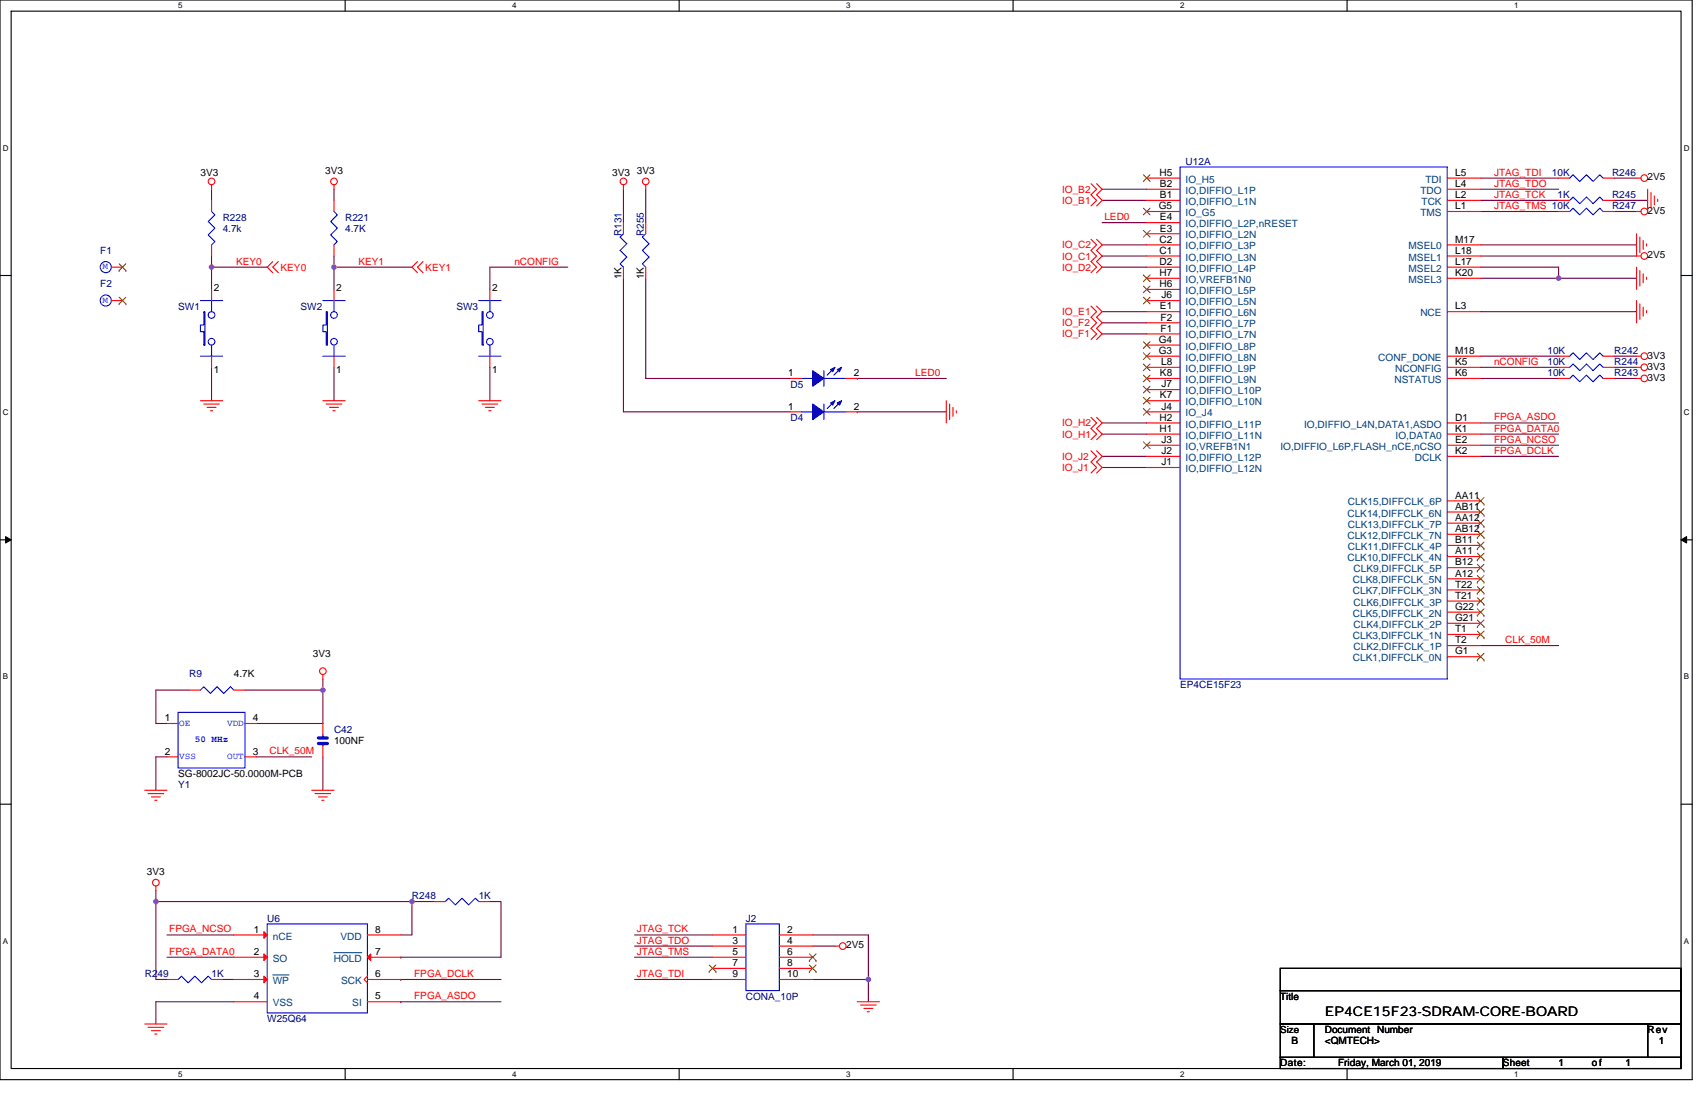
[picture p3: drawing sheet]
<svg xmlns="http://www.w3.org/2000/svg" width="432mm" height="279mm" viewBox="0 0 432 279" stroke-linecap="round" stroke-linejoin="round" font-family="sans-serif">
<path d="M0 0h428.6v273.5h-428.6zM2.8 2.8h422.9v267.9h-422.9z" fill="none" stroke="#000" stroke-width=".28"/>
<g fill="#fff">
<path d="M45.1 .3h1.1v2.2h-1.1z"/>
<path d="M45.1 271h1.1v2.2h-1.1z"/>
</g>
<path d="M87.4 0v2.8M87.4 270.7v2.8" fill="none" stroke="#000" stroke-width=".28"/>
<g fill="#fff">
<path d="M129.7 .3h1.1v2.2h-1.1z"/>
<path d="M129.7 271h1.1v2.2h-1.1z"/>
</g>
<path d="M172 0v2.8M172 270.7v2.8" fill="none" stroke="#000" stroke-width=".28"/>
<g fill="#fff">
<path d="M214.3 .3h1.1v2.2h-1.1z"/>
<path d="M214.3 271h1.1v2.2h-1.1z"/>
</g>
<path d="M256.6 0v2.8M256.6 270.7v2.8" fill="none" stroke="#000" stroke-width=".28"/>
<g fill="#fff">
<path d="M298.9 .3h1.1v2.2h-1.1z"/>
<path d="M298.9 271h1.1v2.2h-1.1z"/>
</g>
<path d="M341.2 0v2.8M341.2 270.7v2.8" fill="none" stroke="#000" stroke-width=".28"/>
<g fill="#fff">
<path d="M383.4 .3h1.2v2.2h-1.2z"/>
<path d="M383.4 271h1.2v2.2h-1.2z"/>
<path d="M.7 36.3h1.5v2.3h-1.5z"/>
<path d="M426.4 36.3h1.5v2.3h-1.5z"/>
<path d="M.7 103.3h1.5v2.2h-1.5z"/>
<path d="M426.4 103.3h1.5v2.2h-1.5z"/>
</g>
<path d="M0 69.8h2.8M425.7 69.8h2.9" fill="none" stroke="#000" stroke-width=".28"/>
<g fill="#fff">
<path d="M.7 170.2h1.4v2.3h-1.4z"/>
<path d="M426.4 170.2h1.4v2.3h-1.4z"/>
</g>
<path d="M0 136.7h2.8M425.7 136.7h2.9" fill="none" stroke="#000" stroke-width=".28"/>
<path d="M1.4 135.9l1.4 .8-1.4 .9zM425.7 136.7l1.4-.8v1.7z" fill="#000"/>
<path d="M1.4 135.9l1.4 .8-1.4 .9zM425.7 136.7l1.4-.8v1.7z" fill="none" stroke="#000" stroke-width=".25"/>
<g fill="#fff">
<path d="M.7 237.2h1.4v2.2h-1.4z"/>
<path d="M426.4 237.2h1.4v2.2h-1.4z"/>
</g>
<path d="M0 203.7h2.8M425.7 203.7h2.9M324.2 259.4h8.5v8.4h-8.5zM324.2 245.3h101.5v5.6h-101.5zM324.2 250.9h101.5v8.5h-101.5zM332.7 259.4h84.6v8.4h-84.6zM417.3 259.4h8.4v8.4h-8.4zM324.2 267.8h56.4v2.9h-56.4zM380.6 267.8h45.1v2.9h-45.1z" fill="none" stroke="#000" stroke-width=".28"/>
<g fill="none" stroke="#800040" stroke-width=".28">
<path d="M53.6 47.9v2.9M84.6 47.9v2.9M157.9 47.9v8.5M163.5 47.9v8.5M279.1 50.8h11.3M279.1 47.9h11.3M279.1 56.4h11.3M375 45.1h19.7M375 53.6h19.7M375 50.8h19.7M375 47.9h19.7M408.8 50.8h8.5"/>
<path d="M408.8 45.1h5.7M408.8 53.6h5.7M53.6 67.7v5.6M53.6 64.9v2.8M53.6 67.7h14.1M84.6 67.7v5.6M84.6 64.9v2.8M84.6 67.7h19.7M143.8 67.7h-19.7v5.6M157.9 70.5v33.8h42.3M163.5 70.5v25.4h36.7M279.1 64.9h11.3"/>
<path d="M279.1 62h11.3M279.1 78.9h11.3M279.1 67.7h11.3M375 78.9h39.5M375 67.7h19.7v2.8M375 64.9h39.5M375 62h39.5M375 70.5h19.7M394.7 70.5h19.8M53.6 93v8.5M84.6 93v8.5M124.1 93v8.5"/>
<path d="M217.1 95.9h22.6M279.1 84.6h11.3M279.1 81.8h11.3M375 93h19.7M375 90.2h19.7M375 95.9h19.7M408.8 90.2h5.7M408.8 93h5.7M408.8 95.9h5.7M217.1 104.3h22.6M279.1 118.4h11.3M279.1 115.6h11.3"/>
<path d="M279.1 110h11.3M279.1 107.1h11.3M375 115.6h19.7M375 112.8h19.7M375 110h19.7M375 107.1h19.7M47.9 174.8h-8.4v8.5h2.8M62 174.8h19.8v8.5h-16.9M81.8 172v2.8M375 163.5h19.7M42.3 191.7h-2.8v8.5M64.9 191.7h14"/>
<path d="M81.8 191.7v8.5M39.5 228.4v19.7h2.8M39.5 225.6v2.8M39.5 228.4h64.8M42.3 236.8h16.9M104.3 228.4h.1M104.3 228.4h5.7M104.3 228.4v8.4h-2.8M124.1 228.4h2.8v14.1h-25.4M160.7 236.8h19.7M160.7 239.7h19.7M205.8 239.7h5.7"/>
<path d="M205.8 236.8h14.1v11.3M42.3 242.5h16.9M56.4 248.1h2.8M59.2 253.8h-19.7v5.6M101.5 248.1h25.4M101.5 253.8h25.4M101.5 242.5h.1M101.5 248.1h.1M101.5 253.8h.1M160.7 242.5h19.7M160.7 248.1h19.7M205.8 248.1h14.1"/>
<path d="M219.9 248.1h.1M219.9 248.1v5.7"/>
</g>
<g fill="#f0f" stroke="#f0f" stroke-width=".28">
<circle cx="53.6" cy="67.7" r=".56"/>
<circle cx="84.6" cy="67.7" r=".56"/>
<circle cx="39.5" cy="228.4" r=".56"/>
<circle cx="104.3" cy="228.4" r=".56"/>
<circle cx="219.9" cy="248.1" r=".56"/>
<circle cx="81.8" cy="174.8" r=".56"/>
<circle cx="394.7" cy="70.5" r=".56"/>
</g>
<g fill="none" stroke="#f00" stroke-width=".28">
<path d="M53.6 46.8v1.1M53.6 50.8v2.8M84.6 46.8v1.1M84.6 50.8v2.8M157.9 46.8v1.1M157.9 56.4v2.8M163.5 46.8v1.1M163.5 56.4v2.8M276.3 46.5l1.4 1.4-1.4 1.4 1.4 1.5-1.4 1.4M277.7 46.5l1.4 1.4-1.4 1.4 1.4 1.5-1.4 1.4M290.4 45.1h8.5M290.4 47.9h8.5"/>
<path d="M290.4 50.8h8.5M290.4 53.6h8.5M290.4 56.4h8.5M290.4 59.2h8.5M366.5 45.1h8.5M366.5 50.8h8.5M366.5 53.6h8.5M366.5 47.9h8.5M394.7 50.8h2.8M394.7 45.1h2.8M394.7 53.6h2.8M406 50.8h2.8"/>
<path d="M406 45.1h2.8M406 53.6h2.8M414.5 53.6h1.1M414.5 45.1h1.1M414.5 59.2v5.7h1.1M417.3 47.9v5.7M418.1 48.8v3.9M419 49.6v2.3M419.8 50.5v.5M28.2 76.1h2.8M28.2 67.7h2.8M53.6 73.3v2.8"/>
<path d="M53.6 62v2.9M69.1 66.3l-1.4 1.4 1.4 1.4M70.5 66.3l-1.4 1.4 1.4 1.4M84.6 73.3v2.8M84.6 62v2.9M105.7 66.3l-1.4 1.4 1.4 1.4M107.1 66.3l-1.4 1.4 1.4 1.4M124.1 73.3v2.8M157.9 67.7v2.8M163.5 67.7v2.8M276.3 77.5l1.4 1.4-1.4 1.5 1.4 1.4-1.4 1.4 1.4 1.4-1.4 1.4M276.3 60.6l1.4 1.4-1.4 1.4 1.4 1.5-1.4 1.4 1.4 1.4-1.4 1.4"/>
<path d="M277.7 77.5l1.4 1.4-1.4 1.5 1.4 1.4-1.4 1.4 1.4 1.4-1.4 1.4M277.7 60.6l1.4 1.4-1.4 1.4 1.4 1.5-1.4 1.4 1.4 1.4-1.4 1.4M290.4 62h8.5M290.4 64.9h8.5M290.4 67.7h8.5M290.4 70.5h8.5M290.4 73.3h8.5M290.4 76.1h8.5M290.4 78.9h8.5M366.5 78.9h8.5M366.5 62h8.5M366.5 64.9h8.5"/>
<path d="M366.5 67.7h8.5M366.5 70.5h8.5M414.5 67.7v5.6M414.5 76.1v5.7M415.3 60.1v3.9M415.3 68.5v4M415.3 77v3.9M416.1 60.9v2.3M416.1 69.4v2.2M416.1 77.8v2.3M417 61.8v.5M417 70.2v.6"/>
<path d="M417 78.7v.5M53.6 90.2v2.8M84.6 90.2v2.8M124.1 90.2v2.8M200.2 95.9h2.8M214.3 95.9h2.8M217.1 95.9h.1M290.4 81.8h8.5M290.4 84.6h8.5M290.4 87.4h8.5M290.4 90.2h8.5M290.4 93h8.5"/>
<path d="M290.4 95.9h8.5M290.4 98.7h8.5M366.5 95.9h8.5M366.5 93h8.5M366.5 90.2h8.5M394.7 93h2.8M394.7 95.9h2.8M394.7 90.2h2.8M406 93h2.8M406 95.9h2.8M406 90.2h2.8M414.5 93h1.1"/>
<path d="M414.5 95.9h1.1M414.5 90.2h1.1M50.8 101.5h5.6M51.6 102.3h3.9M52.4 103.2h2.3M53.3 104h.6M81.8 101.5h5.6M82.6 102.3h4M83.5 103.2h2.2M84.3 104h.6M121.2 101.5h5.7M122.1 102.3h3.9"/>
<path d="M122.9 103.2h2.3M123.8 104h.5M200.2 104.3h2.8M214.3 104.3h2.8M217.1 104.3h.1M239.7 101.5v5.6M240.5 102.3v4M241.3 103.2v2.3M242.2 104v.6M276.3 114.2l1.4 1.4-1.4 1.4 1.4 1.4-1.4 1.4M276.3 105.7l1.4 1.4-1.4 1.5 1.4 1.4-1.4 1.4M277.7 114.2l1.4 1.4-1.4 1.4 1.4 1.4-1.4 1.4"/>
<path d="M277.7 105.7l1.4 1.4-1.4 1.5 1.4 1.4-1.4 1.4M290.4 101.5h8.5M290.4 104.3h8.5M290.4 107.1h8.5M290.4 110h8.5M290.4 112.8h8.5M290.4 115.6h8.5M290.4 118.4h8.5M366.5 107.1h8.5M366.5 112.8h8.5M366.5 115.6h8.5M366.5 110h8.5"/>
<path d="M366.5 126.9h8.5M366.5 129.7h8.5M366.5 132.5h8.5M366.5 135.3h8.5M366.5 138.2h8.5M366.5 141h8.5M366.5 149.4h8.5M366.5 152.3h8.5M366.5 155.1h8.5M366.5 157.9h8.5M366.5 146.6h8.5M366.5 143.8h8.5"/>
<path d="M47.9 174.8h2.9M59.2 174.8h2.8M81.8 170.9v1.1M366.5 166.4h8.5M366.5 163.5h8.5M366.5 160.7h8.5M42.3 183.3h2.8M42.3 191.7h2.8M62 183.3h2.9M62 191.7h2.9M81.8 188.9v2.8M81.8 183.3v2.8"/>
<path d="M36.7 200.2h5.6M37.5 201h4M38.3 201.9h2.3M39.2 202.7h.6M78.9 200.2h5.7M79.8 201h3.9M80.6 201.9h2.3M81.5 202.7h.5M39.5 224.4v1.2M59.2 236.8h8.5M93 236.8h8.5M110 228.4h2.8"/>
<path d="M121.2 228.4h2.9M180.4 236.8h8.5M180.4 239.7h8.5M197.4 236.8h8.4M197.4 239.7h8.4M211.5 239.7h1.1M36.7 259.4h5.6M42.3 248.1h2.8M53.6 248.1h2.8M59.2 242.5h8.5M59.2 253.8h8.5M59.2 248.1h8.5"/>
<path d="M93 242.5h8.5M93 253.8h8.5M93 247.3l-.8 .8 .8 .9M93 248.1h8.5M180.4 242.5h8.5M180.4 245.3h8.5M180.4 248.1h8.5M197.4 242.5h8.4M197.4 245.3h8.4M197.4 248.1h8.4M217.1 253.8h5.6M217.9 254.6h4"/>
<path d="M218.8 255.4h2.2M219.6 256.3h.6M37.5 260.2h4M38.3 261.1h2.3M39.2 261.9h.6"/>
<circle cx="53.6" cy="46" r=".84"/>
<circle cx="84.6" cy="46" r=".84"/>
<circle cx="157.9" cy="46" r=".84"/>
<circle cx="163.5" cy="46" r=".84"/>
<circle cx="416.4" cy="53.6" r=".84"/>
<circle cx="416.4" cy="45.1" r=".84"/>
<circle cx="416.4" cy="64.8" r=".84"/>
<circle cx="416.4" cy="93" r=".84"/>
<circle cx="416.4" cy="95.9" r=".84"/>
<circle cx="416.4" cy="90.2" r=".84"/>
<circle cx="81.8" cy="170" r=".84"/>
<circle cx="39.5" cy="223.6" r=".84"/>
<circle cx="213.4" cy="239.7" r=".84"/>
</g>
<g fill="none" stroke="#00f" stroke-width=".28">
<path d="M53.6 53.6l.8 .8-1.7 1.7 1.7 1.7-1.7 1.7 1.7 1.7-.8 .8M84.6 53.6l.8 .8-1.7 1.7 1.7 1.7-1.7 1.7 1.7 1.7-.8 .8M157.9 59.2l-.9 .9 1.7 1.7-1.7 1.6 1.7 1.7-1.7 1.7 .9 .9M163.5 59.2l-.8 .9 1.7 1.7-1.7 1.6 1.7 1.7-1.7 1.7 .8 .9M298.9 42.3h67.6v129.7h-67.6zM397.5 50.8l.9-.9 1.7 1.7 1.7-1.7 1.7 1.7 1.7-1.7 .8 .9M397.5 45.1l.9-.8 1.7 1.7 1.7-1.7 1.7 1.7 1.7-1.7 .8 .8M397.5 53.6l.9-.9 1.7 1.7 1.7-1.7 1.7 1.7 1.7-1.7 .8 .9M50.8 76.1h5.6M51.6 78.9h.3v8.5h-.3v-3.4h-.8v-1.7h.8zM53.6 76.1v2.8M81.8 76.1h5.6"/>
<path d="M82.6 78.9h.3v8.5h-.3v-3.4h-.8v-1.7h.8zM84.6 76.1v2.8M121.2 76.1h5.7M122.1 78.9h.3v8.5h-.3v-3.4h-.9v-1.7h.9zM124.1 76.1v2.8M50.8 90.2h5.6M53.6 87.4v2.8M81.8 90.2h5.6M84.6 87.4v2.8M121.2 90.2h5.7M124.1 87.4v2.8M203 95.9h2.8"/>
<path d="M208.6 93.9v3.9M208.6 95.9h5.7M211.2 93.3l-1.7 1.7M212.9 93.3l-1.7 1.7M397.5 93l.9-.8 1.7 1.7 1.7-1.7 1.7 1.7 1.7-1.7 .8 .8M397.5 95.9l.9-.9 1.7 1.7 1.7-1.7 1.7 1.7 1.7-1.7 .8 .9M397.5 90.2l.9-.8 1.7 1.7 1.7-1.7 1.7 1.7 1.7-1.7 .8 .8M203 104.3h2.8M208.6 102.3v4M208.6 104.3h5.7M211.2 101.8l-1.7 1.7M212.9 101.8l-1.7 1.7"/>
<path d="M50.8 174.8l.8-.8 1.7 1.7 1.7-1.7 1.7 1.7 1.7-1.7 .8 .8M45.1 180.4h16.9v14.1h-16.9zM81.8 188.3v.6M81.8 186.1v.8M67.7 234h25.3v22.6h-25.3zM112.8 228.4l.8-.9 1.7 1.7 1.7-1.7 1.7 1.7 1.7-1.7 .8 .9M188.9 234h8.5v16.9h-8.5zM45.1 248.1l.9-.8 1.7 1.7 1.6-1.7 1.7 1.7 1.7-1.7 .9 .8"/>
<circle cx="26.8" cy="67.7" r="1.41"/>
<circle cx="26.8" cy="76.1" r="1.41"/>
<circle cx="53.6" cy="79.8" r=".84"/>
<circle cx="84.6" cy="79.8" r=".84"/>
<circle cx="124.1" cy="79.8" r=".84"/>
<circle cx="53.6" cy="86.6" r=".84"/>
<circle cx="84.6" cy="86.6" r=".84"/>
<circle cx="124.1" cy="86.6" r=".84"/>
</g>
<g fill="none" stroke="#804000" stroke-width=".25">
<path d="M289.6 44.3l1.7 1.7M289.6 52.7l1.7 1.7M289.6 58.4l1.7 1.7M291.2 44.3l-1.6 1.7M291.2 52.7l-1.6 1.7M291.2 58.4l-1.6 1.7M30.2 77h.1M30.2 68.5h.1M30.2 75.3l1.7 1.7M30.2 66.8l1.7 1.7M31.9 75.3l-1.7 1.7M31.9 66.8l-1.7 1.7"/>
<path d="M31.9 77h.1M31.9 68.5h.1M289.6 69.6l1.7 1.7M289.6 72.5l1.7 1.7M289.6 75.3l1.7 1.7M291.2 69.6l-1.6 1.7M291.2 72.5l-1.6 1.7M291.2 75.3l-1.6 1.7M289.6 86.6l1.7 1.7M289.6 89.4l1.7 1.7M289.6 92.2l1.7 1.7M289.6 95l1.7 1.7"/>
<path d="M289.6 97.8l1.7 1.7M291.2 86.6l-1.6 1.7M291.2 89.4l-1.6 1.7M291.2 92.2l-1.6 1.7M291.2 95l-1.6 1.7M291.2 97.8l-1.6 1.7M289.6 100.7l1.7 1.7M289.6 103.5l1.7 1.7M289.6 111.9l1.7 1.7M291.2 100.7l-1.6 1.7M291.2 103.5l-1.6 1.7M291.2 111.9l-1.6 1.7"/>
<path d="M374.1 127.7h.1M374.1 130.5h.1M374.1 133.4h.1M374.1 136.2h.1M374.1 139h.1M374.1 126l1.7 1.7M374.1 128.9l1.7 1.6M374.1 131.7l1.7 1.7M374.1 134.5l1.7 1.7M374.1 137.3l1.7 1.7M375.8 126l-1.7 1.7M375.8 128.9l-1.7 1.6"/>
<path d="M375.8 131.7l-1.7 1.7M375.8 134.5l-1.7 1.7M375.8 137.3l-1.7 1.7M375.8 127.7h.1M375.8 130.5h.1M375.8 133.4h.1M375.8 136.2h.1M375.8 139h.1M374.1 141.8h.1M374.1 150.3h.1M374.1 153.1h.1M374.1 155.9h.1"/>
<path d="M374.1 158.7h.1M374.1 147.5h.1M374.1 144.6h.1M374.1 159.9l1.7 1.7M374.1 140.1l1.7 1.7M374.1 148.6l1.7 1.7M374.1 151.4l1.7 1.7M374.1 154.2l1.7 1.7M374.1 157l1.7 1.7M374.1 145.8l1.7 1.7M374.1 143l1.7 1.6M375.8 159.9l-1.7 1.7"/>
<path d="M375.8 140.1l-1.7 1.7M375.8 148.6l-1.7 1.7M375.8 151.4l-1.7 1.7M375.8 154.2l-1.7 1.7M375.8 157l-1.7 1.7M375.8 145.8l-1.7 1.7M375.8 143l-1.7 1.6M375.8 141.8h.1M375.8 150.3h.1M375.8 153.1h.1M375.8 155.9h.1M375.8 158.7h.1"/>
<path d="M375.8 147.5h.1M375.8 144.6h.1M374.1 167.2h.1M374.1 161.6h.1M374.1 165.5l1.7 1.7M375.8 165.5l-1.7 1.7M375.8 167.2h.1M375.8 161.6h.1M179.6 246.1h.1M179.6 244.4l1.7 1.7M181.3 244.4l-1.7 1.7M181.3 246.1h.1"/>
<path d="M205 243.3h.1M205 246.1h.1M205 241.6l1.7 1.7M205 244.4l1.7 1.7M206.7 241.6l-1.7 1.7M206.7 244.4l-1.7 1.7M206.7 243.3h.1M206.7 246.1h.1"/>
</g>
<path d="M80.6 188.3h2.3M80.6 186.9h2.3" fill="none" stroke="#00f" stroke-width=".84"/>
<g fill="#00f" stroke="#00f" stroke-width=".28">
<path d="M205.8 102.3l2.8 2-2.8 2z" fill-rule="evenodd"/>
<path d="M212 102.1l1.2-.6-.6 1.1z" fill-rule="evenodd"/>
<path d="M210.3 102.1l1.2-.6-.6 1.1z" fill-rule="evenodd"/>
<path d="M205.8 93.9l2.8 2-2.8 1.9z" fill-rule="evenodd"/>
<path d="M212 93.6l1.2-.6-.6 1.2z" fill-rule="evenodd"/>
<path d="M210.3 93.6l1.2-.6-.6 1.2z" fill-rule="evenodd"/>
</g>
<g fill="#f00" stroke="#f00" stroke-width=".28">
<path d="M66.8 236l.9 .8-.9 .9z"/>
<path d="M93 242.5l.9-.9v1.7z"/>
<path d="M66.8 241.6l.9 .9-.9 .8z"/>
<path d="M66.8 247.3l.9 .8-.9 .9z"/>
</g>
<path d="M69.1 247h4.1M84.5 241.3h7.1" fill="none" stroke="#004080" stroke-width=".25"/>
<text font-size="3.4" x="335.5" y="257.5">EP4CE15F23-SDRAM-CORE-BOARD</text>
<g font-size="2.5" fill="#000080">
<text x="300.3" y="41.8">U12A</text>
<text x="393" y="44.6">10K</text>
<text x="408.3" y="44.6">R246</text>
<text x="394.4" y="50.2">1K</text>
<text x="408.3" y="50.2">R245</text>
<text x="408.3" y="53">R247</text>
<text x="56.4" y="55.9">R228</text>
<text x="56.4" y="58.7">4.7k</text>
<text x="87.4" y="55.9">R221</text>
<text x="87.4" y="58.7">4.7K</text>
<text x="157.4" y="59.8" transform="rotate(-90 157.4 59.8)">R131</text>
<text x="163" y="59.8" transform="rotate(-90 163 59.8)">R255</text>
<text x="25.4" y="64.3">F1</text>
<text x="25.4" y="72.8">F2</text>
<text x="45.1" y="78.4">SW1</text>
<text x="76.1" y="78.4">SW2</text>
<text x="115.6" y="78.4">SW3</text>
<text x="391.9" y="89.7">10K</text>
<text x="408.8" y="89.7">R242</text>
<text x="391.9" y="92.5">10K</text>
<text x="391.9" y="95.3">10K</text>
<text x="408.8" y="92.5">R244</text>
<text x="408.8" y="95.3">R243</text>
<text x="200.2" y="98.2">D5</text>
<text x="200.2" y="106.6">D4</text>
<text x="47.9" y="171.5">R9</text>
<text x="298.9" y="174.3">EP4CE15F23</text>
<text x="84.6" y="185.6">C42</text>
<text x="45.1" y="199.7">Y1</text>
<text x="104.3" y="227.9">R248</text>
<text x="121.2" y="227.9">1K</text>
<text x="67.7" y="233.5">U6</text>
<text x="188.9" y="233.5">J2</text>
<text x="36.7" y="247.6">R249</text>
<text x="53.6" y="247.6">1K</text>
<text x="188.9" y="253.2">CONA_10P</text>
<text x="67.7" y="258.9">W25Q64</text>
</g>
<g font-size="2.5">
<text x="50.8" y="44.6">3V3</text>
<text x="82.3" y="44">3V3</text>
<text x="155.1" y="44.6">3V3</text>
<text x="161.3" y="44">3V3</text>
<text x="293.6" y="44.5">H5</text>
<text x="293.8" y="47.4">B2</text>
<text x="368.5" y="44.5">L5</text>
<text x="368.5" y="47.4">L4</text>
<text x="417.3" y="45.7">2V5</text>
<text x="293.5" y="53">G5</text>
<text x="293.8" y="50.2">B1</text>
<text x="368.5" y="50.2">L2</text>
<text x="368.5" y="53">L1</text>
<text x="293.8" y="55.8">E4</text>
<text x="293.8" y="58.6">E3</text>
<text x="417.3" y="54.2">2V5</text>
<text x="293.6" y="61.5">C2</text>
<text x="293.6" y="64.3">C1</text>
<text x="368.5" y="61.5">M17</text>
<text x="368.5" y="64.3">L18</text>
<text x="417.3" y="65.5">2V5</text>
<text x="157.4" y="70.8" transform="rotate(-90 157.4 70.8)">1K</text>
<text x="163" y="70.8" transform="rotate(-90 163 70.8)">1K</text>
<text x="293.6" y="67.1">D2</text>
<text x="293.6" y="69.9">H7</text>
<text x="368.5" y="67.1">L17</text>
<text x="368.5" y="69.9">K20</text>
<text x="54.1" y="73.6">2</text>
<text x="85.2" y="73.6">2</text>
<text x="124.6" y="73.6">2</text>
<text x="293.6" y="72.7">H6</text>
<text x="294.2" y="75.6">J6</text>
<text x="293.8" y="78.4">E1</text>
<text x="293.9" y="81.2">F2</text>
<text x="368.5" y="78.4">L3</text>
<text x="293.5" y="86.8">G4</text>
<text x="293.5" y="89.7">G3</text>
<text x="293.9" y="84">F1</text>
<text x="368.5" y="89.7">M18</text>
<text x="54.1" y="94.5">1</text>
<text x="85.2" y="94.5">1</text>
<text x="124.6" y="94.5">1</text>
<text x="199.6" y="95.3">1</text>
<text x="216.3" y="95.3">2</text>
<text x="293.8" y="95.3">K8</text>
<text x="294" y="92.5">L8</text>
<text x="368.5" y="92.5">K5</text>
<text x="368.5" y="95.3">K6</text>
<text x="417.3" y="90.8">3V3</text>
<text x="417.3" y="93.6">3V3</text>
<text x="293.8" y="100.9">K7</text>
<text x="294.2" y="98.1">J7</text>
<text x="417.3" y="96.5">3V3</text>
<text x="199.6" y="103.8">1</text>
<text x="216.3" y="103.8">2</text>
<text x="293.6" y="106.6">H2</text>
<text x="294.2" y="103.8">J4</text>
<text x="368.5" y="106.6">D1</text>
<text x="293.6" y="109.4">H1</text>
<text x="294.2" y="112.2">J3</text>
<text x="368.5" y="112.2">E2</text>
<text x="368.5" y="109.4">K1</text>
<text x="294.2" y="115">J2</text>
<text x="294.2" y="117.8">J1</text>
<text x="368.5" y="115">K2</text>
<text x="368.5" y="129.1">AB11</text>
<text x="368.5" y="126.3">AA11</text>
<text x="368.5" y="131.9">AA12</text>
<text x="368.5" y="134.8">AB12</text>
<text x="368.5" y="137.6">B11</text>
<text x="368.5" y="140.4">A11</text>
<text x="368.5" y="143.2">B12</text>
<text x="368.5" y="148.9">T22</text>
<text x="368.5" y="146">A12</text>
<text x="368.5" y="151.7">T21</text>
<text x="368.5" y="154.5">G22</text>
<text x="368.5" y="157.3">G21</text>
<text x="368.5" y="160.1">T1</text>
<text x="79.2" y="166.4">3V3</text>
<text x="368.5" y="163">T2</text>
<text x="368.5" y="165.8">G1</text>
<text x="59.2" y="171.5">4.7K</text>
<text x="41.7" y="182.7">1</text>
<text x="64" y="182.7">4</text>
<text x="41.7" y="191.2">2</text>
<text x="64" y="191.2">3</text>
<text x="84.6" y="188.4">100NF</text>
<text x="45.1" y="196.8">SG-8002JC-50.0000M-PCB</text>
<text x="37.2" y="221.6">3V3</text>
<text x="64.3" y="236.3">1</text>
<text x="95" y="236.3">8</text>
<text x="185.5" y="236.3">1</text>
<text x="185.5" y="239.1">3</text>
<text x="199.3" y="236.3">2</text>
<text x="199.3" y="239.1">4</text>
<text x="64.3" y="241.9">2</text>
<text x="95" y="241.9">7</text>
<text x="185.5" y="241.9">5</text>
<text x="185.5" y="244.7">7</text>
<text x="199.3" y="241.9">6</text>
<text x="199.3" y="244.7">8</text>
<text x="214.3" y="240.3">2V5</text>
<text x="64.3" y="247.5">3</text>
<text x="95" y="247.5">6</text>
<text x="185.5" y="247.5">9</text>
<text x="199.3" y="247.5">10</text>
<text x="64.3" y="253.2">4</text>
<text x="95" y="253.2">5</text>
<text x="324.2" y="253.2">Title</text>
<text x="324.2" y="261.6">Size</text>
<text x="335.5" y="261.7">Document Number</text>
<text x="417.3" y="261.7">Rev</text>
<text x="327.1" y="264.5">B</text>
<text x="335.5" y="264.5">&lt;QMTECH&gt;</text>
<text x="420.1" y="264.5">1</text>
<text x="324.2" y="270.1">Date:</text>
<text x="338.9" y="270.1">Friday, March 01, 2019</text>
<text x="380.6" y="270.1">Sheet</text>
<text x="394.7" y="270.1">1</text>
<text x="403.2" y="270.1">of</text>
<text x="411.6" y="270.1">1</text>
</g>
<g font-size="2.5" fill="#004080">
<text x="300.3" y="46.3">IO_H5</text>
<text x="361" y="46.3">TDI</text>
<text x="300.3" y="49.1">IO,DIFFIO_L1P</text>
<text x="300.3" y="51.9">IO,DIFFIO_L1N</text>
<text x="359.7" y="49.1">TDO</text>
<text x="360" y="51.9">TCK</text>
<text x="300.3" y="54.7">IO_G5</text>
<text x="300.3" y="57.5">IO,DIFFIO_L2P,nRESET</text>
<text x="359.7" y="54.7">TMS</text>
<text x="300.3" y="60.4">IO,DIFFIO_L2N</text>
<text x="300.3" y="63.2">IO,DIFFIO_L3P</text>
<text x="356.7" y="63.2">MSEL0</text>
<text x="300.3" y="66">IO,DIFFIO_L3N</text>
<text x="300.3" y="68.8">IO,DIFFIO_L4P</text>
<text x="300.3" y="71.6">IO,VREFB1N0</text>
<text x="356.7" y="66">MSEL1</text>
<text x="356.7" y="68.8">MSEL2</text>
<text x="356.7" y="71.6">MSEL3</text>
<text x="300.3" y="74.5">IO,DIFFIO_L5P</text>
<text x="300.3" y="77.3">IO,DIFFIO_L5N</text>
<text x="300.3" y="80.1">IO,DIFFIO_L6N</text>
<text x="300.3" y="82.9">IO,DIFFIO_L7P</text>
<text x="359.7" y="80.1">NCE</text>
<text x="300.3" y="85.7">IO,DIFFIO_L7N</text>
<text x="300.3" y="88.6">IO,DIFFIO_L8P</text>
<text x="300.3" y="91.4">IO,DIFFIO_L8N</text>
<text x="300.3" y="94.2">IO,DIFFIO_L9P</text>
<text x="349" y="91.4">CONF_DONE</text>
<text x="353.3" y="94.2">NCONFIG</text>
<text x="300.3" y="97">IO,DIFFIO_L9N</text>
<text x="300.3" y="99.8">IO,DIFFIO_L10P</text>
<text x="353.2" y="97">NSTATUS</text>
<text x="300.3" y="102.7">IO,DIFFIO_L10N</text>
<text x="300.3" y="105.5">IO_J4</text>
<text x="300.3" y="108.3">IO,DIFFIO_L11P</text>
<text x="300.3" y="111.1">IO,DIFFIO_L11N</text>
<text x="300.3" y="113.9">IO,VREFB1N1</text>
<text x="324.3" y="113.9">IO,DIFFIO_L6P,FLASH_nCE,nCSO</text>
<text x="330.3" y="108.3">IO,DIFFIO_L4N,DATA1,ASDO</text>
<text x="353.5" y="111.1">IO,DATA0</text>
<text x="300.3" y="116.8">IO,DIFFIO_L12P</text>
<text x="300.3" y="119.6">IO,DIFFIO_L12N</text>
<text x="358.3" y="116.8">DCLK</text>
<text x="341.2" y="130.8">CLK14,DIFFCLK_6N</text>
<text x="341.4" y="128">CLK15,DIFFCLK_6P</text>
<text x="341.2" y="136.5">CLK12,DIFFCLK_7N</text>
<text x="341.4" y="133.7">CLK13,DIFFCLK_7P</text>
<text x="341.2" y="142.1">CLK10,DIFFCLK_4N</text>
<text x="341.4" y="139.3">CLK11,DIFFCLK_4P</text>
<text x="342.7" y="147.8">CLK8,DIFFCLK_5N</text>
<text x="342.8" y="144.9">CLK9,DIFFCLK_5P</text>
<text x="342.7" y="150.6">CLK7,DIFFCLK_3N</text>
<text x="342.8" y="153.4">CLK6,DIFFCLK_3P</text>
<text x="342.7" y="161.9">CLK3,DIFFCLK_1N</text>
<text x="342.7" y="156.2">CLK5,DIFFCLK_2N</text>
<text x="342.8" y="159">CLK4,DIFFCLK_2P</text>
<text x="342.7" y="167.5">CLK1,DIFFCLK_0N</text>
<text x="342.8" y="164.7">CLK2,DIFFCLK_1P</text>
<text x="69.1" y="238">nCE</text>
<text x="86.2" y="238">VDD</text>
<text x="69.1" y="243.6">SO</text>
<text x="84.5" y="243.6">HOLD</text>
<text x="69.1" y="249.3">WP</text>
<text x="86.4" y="249.3">SCK</text>
<text x="69.1" y="254.9">VSS</text>
<text x="89.2" y="254.9">SI</text>
</g>
<g font-size="2.5" fill="#f00">
<text x="378.4" y="44.5">JTAG_TDI</text>
<text x="378.4" y="47.3">JTAG_TDO</text>
<text x="269" y="51.6">IO_B1</text>
<text x="269" y="48.8">IO_B2</text>
<text x="378.4" y="52.9">JTAG_TMS 10K</text>
<text x="378.4" y="50.1">JTAG_TCK</text>
<text x="279.7" y="55.8">LED0</text>
<text x="269" y="65.7">IO_C1</text>
<text x="269" y="62.9">IO_C2</text>
<text x="59.8" y="67.1">KEY0</text>
<text x="71.1" y="68.6">KEY0</text>
<text x="90.8" y="67.1">KEY1</text>
<text x="107.7" y="68.6">KEY1</text>
<text x="130.3" y="67.1">nCONFIG</text>
<text x="269" y="68.6">IO_D2</text>
<text x="269" y="82.7">IO_F2</text>
<text x="269" y="79.8">IO_E1</text>
<text x="269" y="85.5">IO_F1</text>
<text x="231.8" y="95.3">LED0</text>
<text x="378.4" y="92.5">nCONFIG</text>
<text x="378.4" y="106.5">FPGA_ASDO</text>
<text x="269" y="110.8">IO_H1</text>
<text x="269" y="108">IO_H2</text>
<text x="378.4" y="112.2">FPGA_NCSO</text>
<text x="378.4" y="109.3">FPGA_DATA0</text>
<text x="269" y="119.3">IO_J1</text>
<text x="269" y="116.5">IO_J2</text>
<text x="378.4" y="115">FPGA_DCLK</text>
<text x="381.2" y="162.9">CLK_50M</text>
<text x="68.2" y="191.1">CLK_50M</text>
<text x="42.9" y="236.2">FPGA_NCSO</text>
<text x="161.3" y="236.2">JTAG_TCK</text>
<text x="161.3" y="239">JTAG_TDO</text>
<text x="42.9" y="241.8">FPGA_DATA0</text>
<text x="161.3" y="241.8">JTAG_TMS</text>
<text x="104.9" y="247.5">FPGA_DCLK</text>
<text x="161.3" y="247.5">JTAG_TDI</text>
<text x="104.9" y="253.1">FPGA_ASDO</text>
</g>
<g font-size="2.3" fill="#00f">
<text x="25.9" y="68.2">M</text>
<text x="25.9" y="76.7">M</text>
<text x="45.4" y="183.8">OE</text>
<text x="57.5" y="183.8">VDD</text>
<text x="49.3" y="188">50 MHz</text>
<text x="45.4" y="192.3">VSS</text>
<text x="57.5" y="192.3">OUT</text>
</g>
<g font-size="2">
<text x="45.1" y="2.1">5</text>
<text x="129.7" y="2.1">4</text>
<text x="214.3" y="2.1">3</text>
<text x="298.9" y="2.1">2</text>
<text x="383.4" y="2.1">1</text>
<text x=".7" y="38.1">D</text>
<text x="426.4" y="38.1">D</text>
<text x=".7" y="105.1">C</text>
<text x="426.4" y="105.1">C</text>
<text x=".7" y="172.1">B</text>
<text x="426.4" y="172.1">B</text>
<text x=".7" y="239">A</text>
<text x="426.4" y="239">A</text>
<text x="45.1" y="272.8">5</text>
<text x="129.7" y="272.8">4</text>
<text x="214.3" y="272.8">3</text>
<text x="298.9" y="272.8">2</text>
<text x="383.4" y="272.8">1</text>
</g>
</svg>
